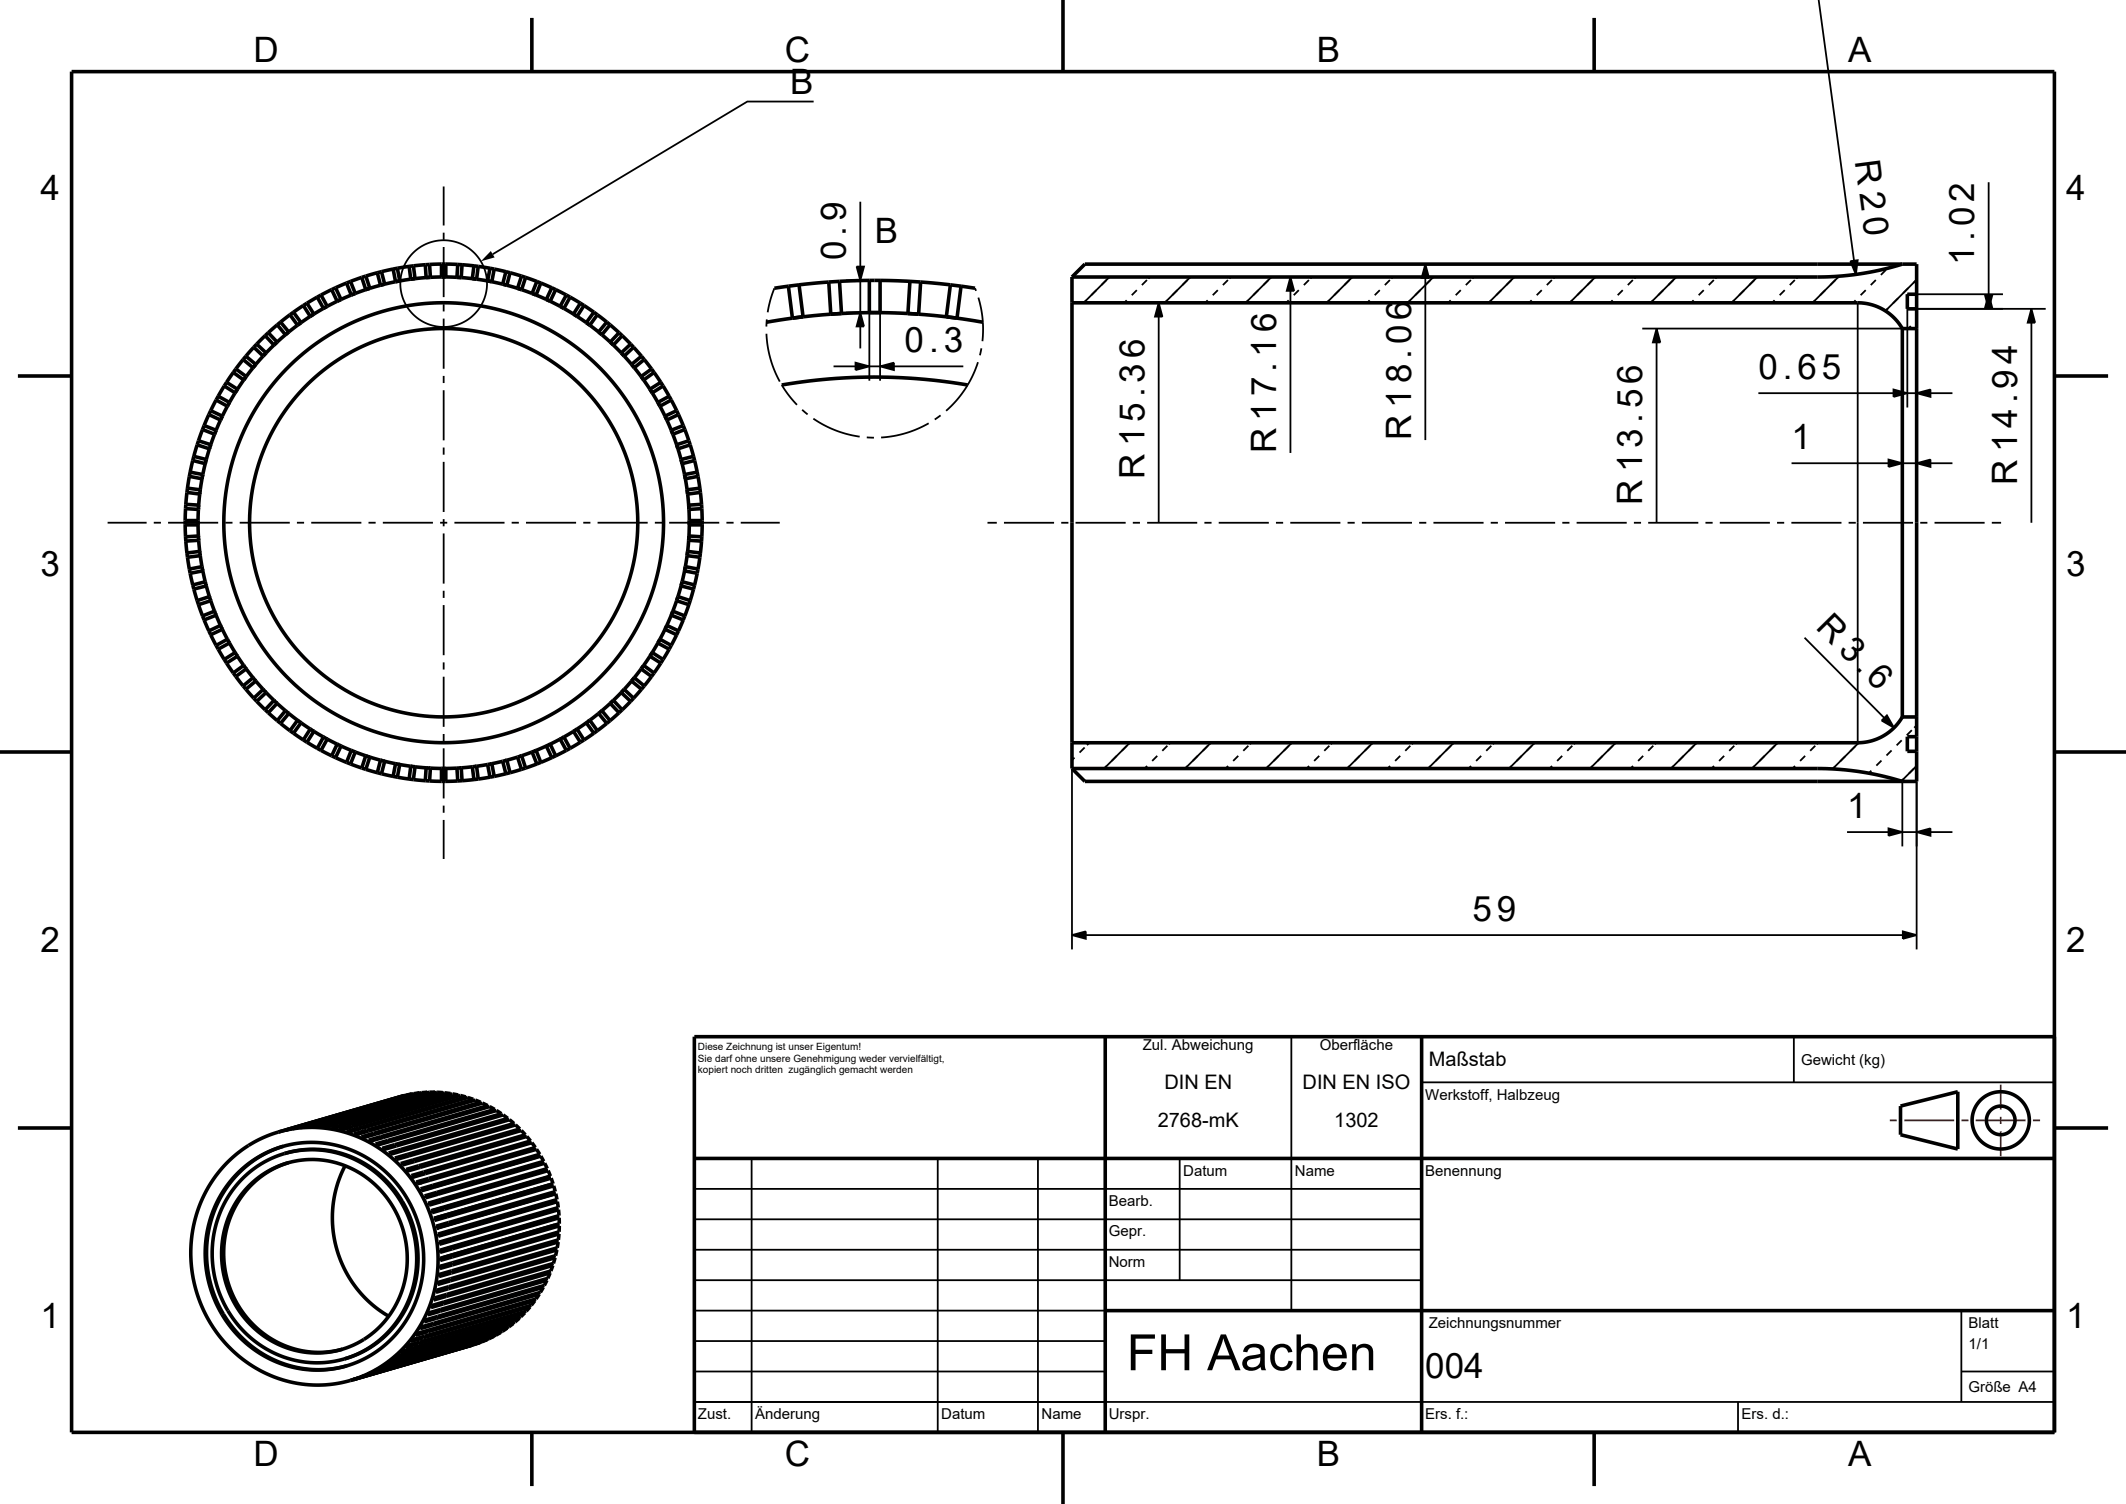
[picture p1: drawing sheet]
<svg xmlns="http://www.w3.org/2000/svg" width="297mm" height="210mm" viewBox="0 0 297 210" stroke-linecap="round" stroke-linejoin="round" font-family="sans-serif">
<g fill="none" stroke="#000" stroke-width=".25">
<path d="M254.1 0l4.9 36.4M113.7 14.2h-9.3l-35.6 21.3M62 26v5.5M62 32.5v1M62 34.5v7M118.2 39.2h3.2M119.7 37.2h1l-.5 2zM120.2 28.2v9M120.2 39.2v4.4M149.8 38.7h32.5M151.6 36.9h49.5M154.6 39.1l-.7 .7"/>
<path d="M154.8 38.9l.2-.2-3.6 3.6M160.2 39.1l-.7 .7M160.6 38.7l-.2 .2M165.9 39.1l-.7 .7M166.1 38.9l.2-.2-3.6 3.6M171.5 39.1l-.7 .7M172 38.7l-.3 .2M177.2 39.1l-.7 .7M177.4 38.9l.2-.2-3.6 3.6M180.3 38.7l.5 1.9h-1zM182.9 39.1l-.8 .7M183.3 38.7l-.2 .2"/>
<path d="M188.5 39.1l-.7 .7M188.7 38.9l.2-.2-3.6 3.6M194.2 39.1l-.7 .7M194.6 38.7l-.2 .2M199.1 36.9l.5 1.9h-1zM199.1 38.8v22.6M199.8 39.1l-.7 .7M200 38.9l.2-.2-3.6 3.6M205.5 39.1l-.7 .7M205.9 38.7l-.2 .2M211.1 39.1l-.7 .7M211.3 38.9l.3-.2-3.6 3.6"/>
<path d="M216.8 39.1l-.7 .7M217.2 38.7l-.2 .2M222.5 39.1l-.8 .7M222.7 38.9l.2-.2-3.6 3.6M228.1 39.1l-.7 .7M228.5 38.7l-.2 .2M233.8 39.1l-.7 .7M234 38.9l.2-.2-3.6 3.6M239.4 39.1l-.7 .7M239.8 38.7l-.2 .2M245.1 39.1l-.7 .7M245.3 38.9l.2-.2-3.6 3.6"/>
<path d="M250.7 39.1l-.7 .7M251.2 38.7l-.3 .2M256.4 39.1l-.7 .7M256.9 38.6l-3.7 3.7M258.5 36.5l1-.2-.2 2zM262.1 39.1l-.8 .7M263.5 37.7l-.7 .7M263.7 37.5l-.1 .1M267.3 39.5l.5-.4-4.4 4.3 .3-.3M277.8 25.4v15.7M62 42.5v1M62 44.5v7"/>
<path d="M62 52.5v1M62 54.5v7M107.1 46.6a15.2 15.2 0 0 0 1.8 6.7M107.1 44.6v1M108.2 40.2l-.6 1.7-.4 1.7M109.2 53.7v.1M109.2 53.8l1 1.4 1.1 1.3M112.1 57.2l.7 .7M113.6 58.5a15.1 15.1 0 0 0 6.5 2.5M116.4 51.2h3.1M118.2 43.6h3.2v9.6M119.5 50.6l1.9 .6-1.9 .5z"/>
<path d="M120.2 43.6l.5 2h-1zM120.2 45.6v3.1M121.4 51.2h1.5M122.9 51.2l2-.6v1.1zM122.9 43.6v9.6M124.9 51.2h9.7M129.7 59.1a15.2 15.2 0 0 1-6.6 2M131.4 58l-.8 .6M136.2 40.2l.2 .4M136.6 50.6a15.1 15.1 0 0 1-4.4 6.8M136.7 41.6a15.2 15.2 0 0 1 .5 6M137.1 48.6l-.2 1"/>
<path d="M153.2 40.5l-.8 .7M157.4 41.9l-.4 .4M158.8 40.5l-.7 .7M161.9 42.3l.5 1.9h-1.1zM161.9 44.2v28.8M164.5 40.5l-.7 .7M168.7 41.9l-.3 .4M170.1 40.5l-.7 .7M175.8 40.5l-.7 .7M180 41.9l-.3 .4M180.3 40.6v22.6M181.4 40.5l-.7 .7"/>
<path d="M187.1 40.5l-.7 .7M191.3 41.9l-.3 .4M192.8 40.5l-.8 .7M198.4 40.5l-.7 .7M202.7 41.9l-.4 .4M204.1 40.5l-.7 .7M209.7 40.5l-.7 .7M214 41.9l-.4 .4M215.4 40.5l-.7 .7M225.3 41.9l-.4 .4M226.7 40.5l-.7 .7M229.4 45.9h36.4v20.8"/>
<path d="M231.4 45.9l.5 1.9h-1zM231.4 47.8v25.2M236.6 41.9l-.4 .4M238 40.5l-.7 .7M245.6 54.9h18.9M247.9 41.9l-.3 .4M249.3 40.5l-.7 .7M259.2 41.9l-.3 .4M259.5 42.3v61.4M260.6 40.5l-.7 .7M264.5 54.4l2 .5-2 .5zM266.5 43.1h19.3"/>
<path d="M266.5 54.9h1.3M266.6 40.2l-.7 .7M266.9 45.5l-.3 .4M267.8 54.9l1.9-.5v1zM267.8 44.7l-.2 .1M267.8 41.1v25.6M269.7 54.9h3.1M277.3 41.2h1l-.5 1.9zM277.8 41.1l.5 1.9h-1zM279.8 41.1h-13.3v15.8M283.8 43.1l.5 2h-1zM283.8 45.1v27.9"/>
<path d="M15 73h5.5M21.5 73h1M23.5 73h7M31.5 73h1M33.5 73h7M41.5 73h1M43.5 73h7M51.5 73h1M53.5 73h7M61.5 73h1M62 62.5v1M62 64.5v7"/>
<path d="M62 72.5v1M62 74.5v7M63.5 73h7M71.5 73h1M73.5 73h7M81.5 73h1M83.5 73h7M91.5 73h1M93.5 73h7M101.5 73h1M103.5 73h5.4M121.1 61.1h1"/>
<path d="M138 73h1.3M140.3 73h7M148.3 73h1M150.3 73h7M158.3 73h1M160.3 73h7M168.3 73h1M170.3 73h7M178.3 73h1M180.3 73h7M188.3 73h1M190.3 73h7"/>
<path d="M198.3 73h1M200.3 73h7M208.3 73h1M210.3 73h7M218.3 73h1M220.3 73h7M228.3 73h1M230.3 73h7M238.3 73h1M240.3 73h7M248.3 73h1M250.3 73h7"/>
<path d="M250.3 64.7h13.5M258.3 73h1M260.3 73h7M263.8 64.2l2 .5-2 .5zM265.8 64.7h2M267.8 64.7l1.9-.5v1zM268.3 73h1M269.7 64.7h3.1M270.3 73h7M278.3 73h1.3M62 82.5v1M62 84.5v7"/>
<path d="M62 92.5v1M62 94.5v7M252.1 89l11.1 11.2M62 102.5v1M62 104.5v7M62 112.5v1M62 114.5v5.4M149.8 107.3v25.3M150.1 105.8l-.3 .3M151.5 104.4l-.7 .7M152.2 103.7l-.3 .3M156 105.5l-.7 .7"/>
<path d="M157.4 104.1l-.7 .7M157.6 103.9l.2-.2-3.6 3.6M160.3 107l-.4 .3M161.7 105.5l-.7 .7M163.1 104.1l-.7 .7M163.5 103.7l-.2 .2M167.3 105.5l-.7 .7M168.7 104.1l-.7 .7M168.9 103.9l.3-.2-3.6 3.6M171.6 107l-.4 .3M173 105.5l-.7 .7M174.4 104.1l-.7 .7"/>
<path d="M174.8 103.7l-.2 .2M178.6 105.5l-.7 .7M180.1 104.1l-.8 .7M180.3 103.9l.2-.2-3.6 3.6M182.9 107l-.4 .3M184.3 105.5l-.7 .7M185.7 104.1l-.7 .7M186.1 103.7l-.2 .2M189.9 105.5l-.7 .7M191.4 104.1l-.7 .7M191.6 103.9l.2-.2-3.6 3.6M194.2 107l-.4 .3"/>
<path d="M195.6 105.5l-.7 .7M197 104.1l-.7 .7M197.4 103.7l-.2 .2M201.3 105.5l-.7 .7M202.7 104.1l-.7 .7M203.1 103.7l-3.6 3.6 .4-.3M205.5 107l-.3 .3M206.9 105.5l-.7 .7M208.3 104.1l-.7 .7M208.8 103.7l-.3 .2M212.6 105.5l-.7 .7M214 104.1l-.7 .7"/>
<path d="M214.4 103.7l-3.6 3.6 .4-.3M216.8 107l-.3 .3M218.2 105.5l-.7 .7M219.7 104.1l-.8 .7M220.1 103.7l-.2 .2M223.9 105.5l-.7 .7M225.3 104.1l-.7 .7M225.7 103.7l-3.6 3.6 .4-.3M228.1 107l-.3 .3M229.5 105.5l-.7 .7M231 104.1l-.7 .7M231.4 103.7l-.2 .2"/>
<path d="M236.6 104.1l-.7 .7M236.8 103.9l.2-.2-3.6 3.6 .4-.3M239.4 107l-.3 .3M240.9 105.5l-.7 .7M242.3 104.1l-.7 .7M242.7 103.7l-.2 .2M247.9 104.1l-.7 .7M248.4 103.7l-3.6 3.6 .3-.3M250.8 107l-.4 .3M252.2 105.5l-.7 .7M253.6 104.1l-.7 .7M254 103.7l-.2 .2"/>
<path d="M257.8 105.6l-.7 .7M258 116.2h5.8M259.7 103.7l-3.7 3.7M261.4 107.6l-.3 .4M262.8 106.2l-.7 .7M262.9 100.6l.7-.7 1 1.7zM263.8 115.7l2 .5-2 .5zM264.3 104.8l-.8 .7M265.7 103.4l-.7 .7M265.8 109.1v9.1M265.8 116.2h2M267.1 102l-.7 .7"/>
<path d="M267.6 107.1l.2-.2-2.2 2.2M267.8 116.2l1.9-.5v1zM267.8 101.3l-.4 .3M267.8 109.1v23.5M269.7 116.2h3.1M149.8 130.6l1.9-.6v1.1zM151.7 130.6h114.1M265.8 130l2 .6-2 .5zM180.4 144.8v38.2M198.6 151.1h88.4M250.6 144.8v6.3M59.8 166h.1"/>
<path d="M60.3 166.9v.1M60.8 167.9v.1M61.2 168.9l.1 .2M61.5 169.9l.1 .2M61.8 170.9l.1 .3M62.1 172.1v.2M62.2 173.2l.1 .1M62.3 174.3v.1M62.4 175.4v.1M97 178.8h101.6M97 174.5h101.6M97 170.3h101.6"/>
<path d="M97 166h101.6M105 161.8v38.2M131 161.8v38.2M145 161.8v38.2M164.8 161.8v17M97 195.8h190M97 191.5h57.4M97 187.3h57.4M97 183h57.4M242.8 195.8v4.2M274 191.5h13M274 183v12.8"/>
<circle cx="62" cy="39.6" r="6.1"/>
</g>
<g fill="none" stroke="#000" stroke-width=".5">
<path d="M10 10h277v190h-277zM74.3 2.5v7.5M148.5 0v10M222.7 2.5v7.5M48.4 39.5l-1.5 .7M48.4 39.5l.7 1.7 .5-.2M49 39.3l.6 1.7M49 39.3l-.6 .2M50.5 38.7l-1.5 .6M50.5 38.7l.6 1.7M51.1 38.5l.6 1.8M51.1 38.5l-.6 .2"/>
<path d="M52.7 38.1l-1.6 .4M52.7 38.1l.5 1.7M53.2 39.8l-1.5 .5M53.3 37.9l.4 1.8M53.3 37.9l-.6 .2M53.7 39.7l-.5 .1M54.9 37.6l-1.6 .3M54.9 37.6l.4 1.7M55.3 39.3l-1.6 .4M55.5 37.5l.3 1.7M55.5 37.5l-.6 .1M55.8 39.2l-.5 .1"/>
<path d="M57.2 37.2l-1.7 .3M57.2 37.2l.2 1.8M57.4 39l-1.6 .2M57.8 37.1l.2 1.8M57.8 37.1l-.6 .1M58 38.9l-.6 .1M59.4 37l-1.6 .1M59.4 37l.1 1.8M59.5 38.8l-1.5 .1M60 36.9l.1 1.8M60 36.9l-.6 .1M60.1 38.7l-.6 .1"/>
<path d="M61.7 38.7h-1.6M61.7 36.9h-1.7M61.7 38.7h.6M61.7 36.9v1.8M61.7 36.9h.6M62.3 38.7h1.5M62.3 36.9h1.6M62.3 36.9v1.8M63.8 38.7l.6 .1M63.9 36.9l-.1 1.8M63.9 36.9l.6 .1M64.4 38.8l1.6 .1"/>
<path d="M64.5 37l1.7 .1M64.5 37l-.1 1.8M66 38.9l.6 .1M66.2 37.1l-.2 1.8M66.2 37.1l.6 .1M66.6 39l1.5 .2M66.8 37.2l1.7 .3M66.8 37.2l-.2 1.8M68.1 39.2l.6 .1M68.5 37.5l-.4 1.7M68.5 37.5l.5 .1M68.7 39.3l1.5 .4"/>
<path d="M69 37.6l1.7 .3M69 37.6l-.3 1.7M70.2 39.7l.6 .1M70.7 37.9l-.5 1.8M70.7 37.9l.6 .2M70.8 39.8l1.5 .5M71.3 38.1l1.6 .4M71.3 38.1l-.5 1.7M72.9 38.5l-.6 1.8M72.9 38.5l.5 .2M73.4 38.7l1.6 .6M73.4 38.7l-.5 1.7"/>
<path d="M75 39.3l-.7 1.7M75 39.3l.6 .2M75.6 39.5l1.5 .7M75.6 39.5l-.7 1.7-.6-.2M110.1 40l-1.9 .2M110.1 40l.6 4.4M111.6 39.8l-1.5 .2M111.6 39.8l.6 4.4-1.5 .2M115.8 39.4l-4.2 .4M115.8 39.4l.3 4.5M117.3 39.3l.3 4.5M117.3 39.3l-1.5 .1"/>
<path d="M121.4 39.2l-4.1 .1M121.4 39.2v4.4M121.4 39.2h1.5M122.9 39.2l4.2 .1M122.9 39.2v4.4M127.1 39.3l1.5 .1M127.1 39.3l-.3 4.5M128.6 39.4l4.2 .4M128.6 39.4l-.3 4.5M132.8 39.8l1.5 .2M132.8 39.8l-.6 4.4 1.5 .2M134.3 40l1.9 .2"/>
<path d="M134.3 40l-.6 4.4M149.8 38.7l1.8-1.8h116.2v72.2h-116.2l-1.8-1.8M149.8 38.7v68.6M265.8 36.9l-2.5 .7-3 .6-2.9 .3-2.5 .2h-105.1M2.5 52.5h7.5M28.3 60l-.6 1.5M28.3 60l1.7 .6M28.5 59.4l1.7 .7M28.5 59.4l-.2 .6M29.2 57.9l-.7 1.5M29.2 57.9l1.6 .7M29.4 57.3l1.7 .8"/>
<path d="M29.4 57.3l-.2 .6M30.2 55.9l-.8 1.4M30.2 55.9l1.6 .8M30.5 55.3l1.6 .9M30.5 55.3l-.3 .6M30.8 58.6l-.6 1.5M30.9 58.4l-.1 .2M31.1 58.1l-.1 .2M31.1 58.1l-.3 .5M31.3 53.9l-.8 1.4M31.3 53.9l1.5 1M31.7 53.4l1.5 .9"/>
<path d="M31.7 53.4l-.4 .5M31.8 56.7l-.7 1.4M31.9 56.5l-.1 .2M32.1 56.2l-.2 .2M32.1 56.2l-.3 .5M32.6 52l-.9 1.4M32.6 52l1.4 1.1M32.8 54.9l-.7 1.3M32.9 51.5l1.5 1.1M32.9 51.5l-.3 .5M33 54.6l-.2 .3M33.2 54.3l-.4 .6"/>
<path d="M33.2 54.3l-.2 .3M34 50.2l-1.1 1.3M34 50.2l1.3 1.1M34 53.1l-.8 1.2M34.3 49.7l1.4 1.2M34.3 49.7l-.3 .5M34.4 52.6l-.4 .5M35.4 51.3l-1 1.3M35.5 48.5l-1.2 1.2M35.5 48.5l1.3 1.2 .4-.4M35.7 50.9l-.3 .4M35.7 50.9l-.4 .4"/>
<path d="M35.9 48l1.3 1.3M35.9 48l-.4 .5M37 46.9l-1.1 1.1M37 46.9l1.3 1.3M37.2 49.3l-1.5 1.6M37.5 46.5l1.2 1.3M37.5 46.5l-.5 .4M38.3 48.2l-1.1 1.1M38.7 47.8l-.4 .4M38.7 45.4l-1.2 1.1M38.7 45.4l1.2 1.3M39.2 45l1.1 1.4"/>
<path d="M39.2 45l-.5 .4M39.9 46.7l-1.2 1.1M40.3 46.4l-.4 .3M40.5 43.9l-1.3 1.1M40.5 43.9l1.1 1.5M41 43.6l1.1 1.4M41 43.6l-.5 .3M41.6 45.4l-1.3 1M42.1 45l-.5 .4M42.4 42.7l-1.4 .9M42.4 42.7l.9 1.5M42.9 42.3l.9 1.6"/>
<path d="M42.9 42.3l-.5 .4M43.3 44.2l-1.2 .8M43.8 43.9l-.5 .3M44.3 41.5l-1.4 .8M44.3 41.5l.9 1.6M44.8 41.2l.9 1.6M44.8 41.2l-.5 .3M45.2 43.1l-1.4 .8M45.7 42.8l-.5 .3M46.3 40.4l-1.5 .8M46.3 40.4l.8 1.7M46.9 40.2l.7 1.6"/>
<path d="M46.9 40.2l-.6 .2M47.1 42.1l-1.4 .7M47.6 41.8l-.5 .3M49.6 41l-2 .8M51.1 40.4l-1.5 .6M51.7 40.3l-.6 .1M72.3 40.3l.6 .1M72.9 40.4l1.4 .6M74.3 41l2 .8M76.3 41.8l.6 .3M76.9 42.1l1.3 .7M77.1 40.2l-.8 1.6"/>
<path d="M77.1 40.2l.5 .2M77.6 40.4l1.5 .8M77.6 40.4l-.7 1.7M78.2 42.8l.6 .3M78.8 43.1l1.3 .8M79.1 41.2l-.9 1.6M79.1 41.2l.5 .3M79.6 41.5l1.5 .8M79.6 41.5l-.8 1.6M80.1 43.9l.5 .3M80.6 44.2l1.3 .8M81.1 42.3l-1 1.6"/>
<path d="M81.1 42.3l.5 .4M81.6 42.7l1.4 .9M81.6 42.7l-1 1.5M81.9 45l.5 .4M82.4 45.4l1.2 1M83 43.6l-1.1 1.4M83 43.6l.4 .3M83.4 43.9l1.4 1.1M83.4 43.9l-1 1.5M83.6 46.4l.5 .3M84.1 46.7l1.2 1.1M84.8 45l-1.2 1.4"/>
<path d="M84.8 45l.4 .4M85.2 45.4l1.3 1.1M85.2 45.4l-1.1 1.3M85.3 47.8l.4 .4M85.7 48.2l1.1 1.1M86.5 46.5l-1.2 1.3M86.5 46.5l.4 .4M86.8 49.3l1.4 1.6M86.9 46.9l1.2 1.1M86.9 46.9l-1.2 1.3M88.1 48l-1.3 1.3M88.1 48l.4 .5"/>
<path d="M88.2 50.9l.4 .4M88.5 48.5l1.1 1.2M88.5 48.5l-1.3 1.2-.4-.4M88.6 51.3l1.3 1.8M89.6 49.7l-1.4 1.2M89.6 49.7l.4 .5M89.9 53.1l.9 1.2M90 50.2l1 1.3M90 50.2l-1.4 1.1M90.8 54.3l.3 .6M91 51.5l-1.4 1.1 .3 .5M91 51.5l.4 .5"/>
<path d="M91.1 54.9l.8 1.3M91.4 52l.9 1.4M91.4 52l-1.5 1.1M91.9 56.2l.3 .5M92.2 56.7l.7 1.4M92.3 53.4l-1.5 .9M92.3 53.4l.3 .5M92.6 53.9l.9 1.4M92.6 53.9l-1.5 1M92.9 58.1l.3 .5M93.2 58.6l.6 1.5M93.5 55.3l-1.6 .9"/>
<path d="M93.5 55.3l.3 .6M93.8 55.9l.7 1.4M93.8 55.9l-1.6 .8M94.5 57.3l-1.6 .8M94.5 57.3l.3 .6M94.8 57.9l.6 1.5M94.8 57.9l-1.6 .7M95.4 59.4l-1.6 .7M95.4 59.4l.3 .6M95.7 60l.5 1.5M95.7 60l-1.7 .6M109.2 53.8l6.3-.9 6.5-.3 6 .3 4 .4 3.2 .5"/>
<path d="M110.7 44.4l-3.6 .6M116.1 43.9l-5.4 .5M117.6 43.8l-1.5 .1M121.4 43.7l-3.8 .1M121.4 43.6h1.5M122.9 43.7l3.9 .1M126.8 43.8l1.5 .1M128.3 43.9l5.4 .5M133.7 44.4l3.6 .6M149.8 42.3h109.7a7.2 7.2 0 0 1 6.3 3.6M265.8 45.9v54.2M265.8 45.9h2"/>
<path d="M267.8 41.1h-1.3v2h1.3M287 52.5h7.5M25.9 73.3v1.7M25.9 72.7h1.8M25.9 73.3h1.8M25.9 72.7v.6M25.9 71v1.7M25.9 71l1.8 .1M25.9 75l.1 .6M26 75.6l.1 1.6M26 70.4l1.8 .1M26 70.4l-.1 .6"/>
<path d="M26.1 68.8l-.1 1.6M26.1 68.8l1.8 .2M26.1 77.2l.1 .6M26.2 77.8l.3 1.7M26.2 68.2l1.8 .2M26.2 68.2l-.1 .6M26.5 66.5l-.3 1.7M26.5 66.5l1.7 .4M26.5 79.5l.1 .5M26.6 65.9l1.7 .4M26.6 65.9l-.1 .6M26.9 64.3l-.3 1.6"/>
<path d="M26.9 64.3l1.8 .4M27.1 63.7l1.7 .5M27.1 63.7l-.2 .6M27.5 62.1l-.4 1.6M27.5 62.1l1.8 .6M27.7 72.7v.1M27.7 73.1v.2M27.7 72.7v.6M27.7 73.3v1.5M27.7 74.8l-1.8 .2M27.7 74.8v.2M27.7 71.1v1.6"/>
<path d="M27.7 74.8l.1 .6M27.7 61.5l1.7 .6M27.7 61.5l-.2 .6M27.7 70.9v.2M27.7 75.2l.1 .2M27.8 70.5l-.1 .6M27.8 75.4l.1 1.6M27.8 75.4l-1.8 .2M27.8 70.5l-.1 .3M27.9 77l-1.8 .2M27.9 77v.1M27.9 69l-.1 1.5"/>
<path d="M27.9 77l.3 2.1M27.9 68.8v.2M27.9 77.4l.1 .2-1.8 .2M28 68.4l-.1 .6M28 68.4l-.1 .2M28.2 66.9l-.2 1.5M28.2 79.1l.1 .6M28.2 79.1l-1.7 .4M28.2 79.1v.2M28.3 66.6l-.1 .3M28.3 79.5v.2M28.3 66.3l-.1 .6"/>
<path d="M28.3 79.7l.4 1.5M28.3 79.7l-1.7 .3M28.3 66.3v.2M28.7 64.7l-.4 1.6M28.7 64.5v.2M28.8 64.2l-.1 .5M28.8 64.2v.2M29.3 62.7l-.5 1.5M29.3 62.4v.3M29.4 62.1l-.1 .6M29.4 62.1v.2M30 60.6l-.6 1.5"/>
<path d="M30.1 60.4l-.1 .2M30.2 60.1l-.2 .5M30.2 60.1l-.1 .2M93.8 60.1l.2 .5M94 60.6l.5 1.5M94.5 62.1l.2 .6M94.7 62.7l.4 1.5M95.1 64.2l.2 .5M95.3 64.7l.3 1.6M95.6 79.7l-.3 1.5M95.6 66.3l.1 .6M95.6 79.7l1.8 .3"/>
<path d="M95.7 79.1l-.1 .6M95.7 66.9l.3 1.5M95.7 79.1l1.8 .4M96 68.4l.1 .6M96.1 77l-.4 2.1M96.1 69l.1 1.5M96.1 77l-.1 .6 1.8 .2M96.1 77l1.7 .2M96.2 75.4l-.1 1.6M96.2 70.5v.6M96.2 75.4l1.8 .2M96.2 61.5l-1.7 .6"/>
<path d="M96.2 61.5l.2 .6M96.2 74.8v.6M96.2 71.1l.1 1.6M96.2 74.8l1.8 .2M96.3 73.3l-.1 1.5M96.3 72.7v.6M96.3 72.7h1.8M96.3 73.3h1.8M96.4 62.1l.5 1.6M96.4 62.1l-1.7 .6M96.9 63.7l-1.8 .5M96.9 63.7l.1 .6"/>
<path d="M97 64.3l.4 1.6M97 64.3l-1.7 .4M97.4 65.9l-1.8 .4M97.4 65.9l.1 .6M97.5 66.5l.3 1.7M97.5 66.5l-1.8 .4M97.5 79.5l-.1 .5M97.8 77.8l-.3 1.7M97.8 68.2l-1.8 .2M97.8 68.2v.6M97.8 68.8l.2 1.6M97.8 68.8l-1.7 .2"/>
<path d="M97.8 77.2v.6M98 75.6l-.2 1.6M98 70.4l-1.8 .1M98 70.4v.6M98 71l.1 1.7M98 71l-1.8 .1M98 75v.6M98.1 73.3l-.1 1.7M98.1 72.7v.6M26.6 80l.3 1.7M26.9 81.7l.2 .6M27.1 82.3l.4 1.6"/>
<path d="M27.5 83.9l.2 .5M27.7 84.4l.6 1.6M28.3 86l.2 .6M28.5 86.6l.7 1.5M28.7 81.2l.1 .6M28.7 81.2l-1.8 .5M28.7 81.2v.2M28.8 81.6v.2M28.8 81.8l.5 1.5M28.8 81.8l-1.7 .5M29.2 88.1l.2 .5M29.3 83.3l.1 .6"/>
<path d="M29.3 83.3l-1.8 .6M29.3 83.3v.1M29.4 83.7v.2M29.4 88.6l.8 1.5M29.4 83.9l.6 1.4M29.4 83.9l-1.7 .5M30 85.3l.2 .6M30 85.3l-1.7 .7M30 85.3v.2M30.1 85.7l.1 .2M30.2 85.9l.6 1.4M30.2 85.9l-1.7 .7"/>
<path d="M30.2 90.1l.3 .5M30.5 90.6l.8 1.5M30.8 87.3l.3 .6M30.8 87.3l-1.6 .8M30.8 87.3l.1 .2M31 87.7l.1 .2M31.1 87.9l-1.7 .7M31.1 87.9l.7 1.4M31.3 92.1l.4 .5M31.7 92.6l.9 1.4M31.8 89.3l.3 .5M31.8 89.3l-1.6 .8"/>
<path d="M31.8 89.3v.1M32 89.6l.1 .2M32.1 89.8l-1.6 .8M32.1 89.8l.7 1.3M32.6 94l.3 .5M32.8 91.1l.4 .5M32.8 91.1l-1.5 1M32.8 91.1l.1 .1M32.9 94.5l1.1 1.3M33.1 91.4l.1 .2M33.2 91.6l.8 1.3M33.2 91.6l-1.5 1"/>
<path d="M34 95.8l.3 .4M34 92.9l.4 .5M34 92.9l-1.4 1.1M34 92.9l.1 .1M34.3 93.2l.1 .2M34.3 96.2l1.2 1.3M34.4 93.4l1 1.2M34.4 93.4l-1.5 1.1M35.3 94.6l-1.3 1.2M35.3 94.6l.1 .1M35.4 94.6l.3 .5M35.5 97.5l.4 .4"/>
<path d="M35.6 94.9l.1 .2M35.7 95.1l1.1 1.2M35.7 95.1l-1.4 1.1M35.9 97.9l1.1 1.2M36.8 96.3l-1.3 1.2M36.8 96.3l.1 .1M36.8 96.3l.4 .4M37 96.5l.2 .2M37 99.1l.5 .4M37.2 96.7l1.1 1.1M37.2 96.7l-1.3 1.2M37.5 99.5l1.2 1.1"/>
<path d="M38.3 97.8l.4 .4M38.3 97.8l-1.3 1.3M38.3 97.8l.1 .1M38.6 98.1l.1 .1M38.7 98.2l1.2 1M38.7 98.2l-1.2 1.3M39.9 99.2l.4 .4M39.9 99.2l-1.2 1.4M39.9 99.2l.1 .1M40.2 99.5l.1 .1M40.3 99.6l1.3 1M40.3 99.6l-1.1 1.4"/>
<path d="M83.6 99.6l-1.2 1M83.6 99.6l1.2 1.4M83.7 99.5l-.1 .1M84.1 99.2l-.5 .4M84.1 99.2l1.1 1.4M84.1 99.2l-.2 .2M85.3 98.2l-1.2 1M85.3 98.2l1.2 1.3M85.7 97.8l-.4 .4M85.7 97.8l1.2 1.3M86.5 99.5l-1.3 1.1M86.8 96.7l-1.1 1.1"/>
<path d="M86.8 96.7l1.3 1.2M86.9 99.1l-.4 .4M87.2 96.3l-.4 .4M87.2 96.3l1.3 1.2M88.1 97.9l-1.2 1.2M88.2 95.1l-1 1.2M88.2 95.1l1.4 1.1M88.5 97.5l-.4 .4M88.6 94.6l-.4 .5M88.6 94.6l1.4 1.2M89.6 96.2l-1.1 1.3M89.9 92.9l-1.3 1.7"/>
<path d="M89.9 92.9l-.3 .5 1.4 1.1M89.9 92.9l1.5 1.1M90 95.8l-.4 .4M90.8 91.6l-.9 1.3M90.8 91.6l1.5 1M91 94.5l-1 1.3M91.1 91.1l-.3 .5M91.1 91.1l1.5 1M91.4 94l-.4 .5M91.9 89.8l-.8 1.3M91.9 89.8l1.6 .8M92.2 89.3l-.3 .5"/>
<path d="M92.2 89.3l1.6 .8M92.3 92.6l-.9 1.4M92.6 92.1l-.3 .5M92.9 87.9l-.7 1.4M92.9 87.9l1.6 .7M93.2 87.3l-.3 .6M93.2 87.3l1.6 .8M93.5 90.6l-.9 1.5M93.8 90.1l-.3 .5M93.8 85.9l-.6 1.4M93.8 85.9l1.6 .7M94 85.3l-.2 .6"/>
<path d="M94 85.3l1.7 .7M94.5 83.9l-.5 1.4M94.5 83.9l1.7 .5M94.5 88.6l-.7 1.5M94.7 83.3l-.2 .6M94.7 83.3l1.7 .6M94.8 88.1l-.3 .5M95.1 81.8l-.4 1.5M95.1 81.8l1.8 .5M95.3 81.2l-.2 .6M95.3 81.2l1.7 .5M95.4 86.6l-.6 1.5"/>
<path d="M95.7 86l-.3 .6M96.2 84.4l-.5 1.6M96.4 83.9l-.2 .5M96.9 82.3l-.5 1.6M97 81.7l-.1 .6M97.4 80l-.4 1.7M0 105h10M38.7 100.6l.5 .4M39.2 101l1.3 1M40.5 102l.5 .4M41 102.4l1.4 .9M41.6 100.6l.5 .3"/>
<path d="M41.6 100.6l-1.1 1.4M41.6 100.6l.1 .1M41.9 100.8l.2 .1M42.1 100.9l1.2 .9M42.1 100.9l-1.1 1.5M42.4 103.3l.5 .3M42.9 103.6l1.4 .9M43.3 101.8l.5 .3M43.3 101.8l-.9 1.5M43.3 101.8l.2 .1M43.7 102l.1 .1M43.8 102.1l1.4 .8"/>
<path d="M43.8 102.1l-.9 1.5M44.3 104.5l.5 .3M44.8 104.8l1.5 .7M45.2 102.9l.5 .3M45.2 102.9l-.9 1.6M45.2 102.9l.2 .1M45.5 103.1l.2 .1M45.7 103.2l1.4 .7M45.7 103.2l-.9 1.6M46.3 105.5l.6 .3M46.9 105.8l1.5 .7M47.1 103.9l2 .9"/>
<path d="M47.1 103.9l-.8 1.6M47.1 103.9l.2 .1M47.4 104.1l.2 .1-.7 1.6M48.4 106.5l.6 .2M49 106.7l1.5 .5M49.1 104.8l.5 .2M49.1 104.8l-.7 1.7M49.1 104.8l.2 .1M49.4 104.9l.2 .1M49.6 105l1.5 .5M49.6 105l-.6 1.7M50.5 107.2l.6 .2"/>
<path d="M51.1 105.5l.6 .2M51.1 105.5l-.6 1.7M51.1 105.5l.2 .1M51.1 107.4l1.6 .5M51.5 105.6l.2 .1M51.7 105.7l-.6 1.7M51.7 105.7l1.5 .4M52.7 107.9l.6 .1M53.2 106.1l.5 .2M53.2 106.1l-.5 1.8M53.2 106.1l.2 .1M53.3 108l1.6 .4"/>
<path d="M53.5 106.2l.2 .1M53.7 106.3l1.6 .3M53.7 106.3l-.4 1.7M54.9 108.4l.6 .1M55.3 106.6l2.7 .5M55.3 106.6l-.4 1.8M55.3 106.6l.2 .1M55.5 108.5l1.7 .3M55.6 106.7l.2 .1-.3 1.7M57.2 108.8l.6 .1M57.6 107h-.2l-.2 1.8M57.8 108.9l1.6 .1"/>
<path d="M57.8 107l.2 .1M58 107.1l1.5 .1M58 107.1l-.2 1.8M59.4 109h.6M59.5 107.2l.6 .1M59.5 107.2l-.1 1.8M59.5 107.2h.2M59.9 107.2l.2 .1M60 109l1.7 .1M60.1 107.3h1.6M60.1 107.3l-.1 1.7M61.7 107.3h.6"/>
<path d="M61.7 107.3v1.8M61.7 109.1h.6M61.7 107.3h.1M62.1 107.3h.2M62.3 107.3v1.8M63.8 107.3h-1.5M63.8 107.3l.1 1.7M63.9 109l-1.6 .1M64.4 107.2l-.6 .1M64.4 107.2l.1 1.8M64.4 107.2h-.2M64.5 109h-.6"/>
<path d="M66 107.1l-1.6 .1M66 107.1l.2 1.8M66.2 108.9l-1.7 .1M66.4 107h.2l.2 1.8M66.8 108.8l-.6 .1M68.1 106.8l.4 1.7M68.5 108.5l-1.7 .3M68.7 106.6l-2.7 .5M68.7 106.6l.3 1.8M68.7 106.6l-.2 .1M69 108.4l-.5 .1M70.2 106.3l-1.5 .3"/>
<path d="M70.2 106.3l.5 1.7M70.7 108l-1.7 .4M70.8 106.1l-.6 .2M70.8 106.1l.5 1.8M70.8 106.1l-.2 .1M71.3 107.9l-.6 .1M72.3 105.7l-1.5 .4M72.3 105.7l.6 1.7M72.9 107.4l-1.6 .5M72.9 105.5l-.6 .2M72.9 105.5l.5 1.7M72.9 105.5l-.3 .1"/>
<path d="M73.4 107.2l-.5 .2M74.3 105l-1.4 .5M74.3 105l.7 1.7M74.5 104.9l-.2 .1M74.9 104.8l-.6 .2M74.9 104.8l.7 1.7M74.9 104.8l-.2 .1M75 106.7l-1.6 .5M75.6 106.5l-.6 .2M76.5 104.1l-.2 .1 .8 1.6M76.9 103.9l-2 .9M76.9 103.9l.7 1.6"/>
<path d="M76.9 103.9l-.3 .1M77.1 105.8l-1.5 .7M77.6 105.5l-.5 .3M78.2 103.2l-1.3 .7M78.2 103.2l.9 1.6M78.4 103.1l-.2 .1M78.8 102.9l-.6 .3M78.8 102.9l.8 1.6M78.8 102.9l-.2 .1M79.1 104.8l-1.5 .7M79.6 104.5l-.5 .3M80.1 102.1l-1.3 .8"/>
<path d="M80.1 102.1l1 1.5M80.2 102l-.1 .1M80.6 101.8l-.5 .3M80.6 101.8l1 1.5M80.6 101.8l-.2 .1M81.1 103.6l-1.5 .9M81.6 103.3l-.5 .3M81.9 100.9l-1.3 .9M81.9 100.9l1.1 1.5M82 100.8l-.1 .1M82.4 100.6l-.5 .3M82.4 100.6l1 1.4"/>
<path d="M82.4 100.6l-.2 .1M83 102.4l-1.4 .9M83.4 102l-.4 .4M84.8 101l-1.4 1M85.2 100.6l-.4 .4M149.8 107.3h104.6l3.3 .2 2.7 .3 2.7 .6 2.7 .7M265.8 100.1a7.2 7.2 0 0 1-6.3 3.6h-109.7M265.8 100.1h2M267.8 102.9h-1.3v2h1.3M287 105h10M2.5 157.5h7.5M38.9 158.1a17.6 17.6 0 0 1 21.4 11.9 17.8 17.8 0 0 1-10 22.3l-1.3 .5"/>
<path d="M38.9 158.1a17.6 17.6 0 0 0-11.7 21.3 17.8 17.8 0 0 0 20.4 13.7l1.4-.3M56.5 153l-.7 .2M56.5 153h.1M56.5 153l-17.6 5.1M57.5 152.8l-17.7 5M57.5 152.8h.1M58.6 152.6l-.8 .1-16.9 4.9 16.6-4.8M58.6 152.6h.1M59.7 152.5l-.8 .1-16.9 4.8 16.6-4.8M59.7 152.5v.1M60.8 152.5h-.8l-17 4.8 16.7-4.8M60.8 152.5l-16.7 4.8h.3l16.7-4.8 .8 .1"/>
<path d="M60.8 152.5v.1M61.9 152.6l-16.7 4.8h.3l16.6-4.8 .8 .1M61.9 152.6v.1M62.9 152.7l-16.6 4.8 .3 .1 16.6-4.9 .8 .2M62.9 152.7l.1 .1M64 152.9l-16.6 4.8 .2 .1 16.7-4.8 .8 .2M64 152.9v.1M65.1 153.2l-16.7 4.8 .3 .1 16.6-4.9 .8 .3M65.1 153.2v.1M66.1 153.5l-16.6 4.8 .2 .1 16.7-4.8 .7 .3M66.1 153.5v.2M67.1 153.9l-16.6 4.8 .3 .2 16.6-4.9 .7 .4"/>
<path d="M67.1 153.9v.2M68.1 154.4l-16.6 4.8 .3 .1 16.6-4.8 .7 .4M68.1 154.4v.2M69.1 154.9l-16.6 4.8 .2 .2 16.7-4.8 .6 .4M69.1 154.9v.3M70 155.5l-16.6 4.8 .2 .2 16.7-4.8 .6 .5M70 155.5v.3M70.9 156.2l-16.6 4.8 .2 .2 16.7-4.9 .6 .6M70.9 156.2l-.1 .2M71.8 156.9l-.1 .3M71.8 156.9l-16.6 4.8 .2 .2M72.6 157.6l-.6-.5-16.6 4.8"/>
<path d="M72.6 157.6l-16.6 4.9 .2 .2 16.6-4.8 .6 .6M72.6 157.6l-.2 .4M73.4 158.5l-16.6 4.8 .1 .2 16.7-4.8 .5 .6M73.4 158.5l-.3 .3M74.1 159.3l-16.6 4.8 .2 .3 16.6-4.8 .5 .6M74.1 159.3l-.3 .4M154.4 144.8v55.2M198.6 144.8v55.2M265.5 154.4l8-2v8l-8-2zM287 157.5h7.5M287 144.8h-190v55.2M33.3 163.7a15 15 0 0 1 22.8 2.4 16.1 16.1 0 0 1-3.8 22.8 15.1 15.1 0 0 1-21.4-5.6 16.2 16.2 0 0 1 2.4-19.6z"/>
<path d="M34.9 165.5a12.7 12.7 0 0 1 19.8 2.6 13.6 13.6 0 0 1-5.2 19.7 13.1 13.1 0 0 1-17.8-8.4 13.7 13.7 0 0 1 3.2-13.9zM39.6 160.1a15.6 15.6 0 0 0-9.8 20.2 15.6 15.6 0 0 0 18.7 10.4M39.8 161.1a14.7 14.7 0 0 1 18.1 11.5 14.5 14.5 0 0 1-9.8 17.2M39.8 161.1a14.7 14.7 0 0 0-9.2 19.3 14.5 14.5 0 0 0 17.5 9.4M39.8 161.1a14.6 14.6 0 0 1 18.2 11 14.6 14.6 0 0 1-9.9 17.7M40.3 162.3a13.4 13.4 0 0 0-7.8 18.6 13.1 13.1 0 0 0 15.3 7.5M48.2 162.8a15.9 15.9 0 0 0 6.1 21M55.4 161.9h.1M56.1 162.6l.1 .1M56.8 163.4l.3 .1M57.5 164.2l.4 .1M58.2 165.1l.2 .1 .5-.1"/>
<path d="M60.6 170.1l.1 .3 16.7-4.8v.3l.2 .5-16.7 4.8 .1 .3M61.3 179l-.1 .2M61.5 169.9l-.9 .2M61.5 177.9l-.2 .2M61.8 176.7l-.4 .4M62.4 175.5l-.7 .2-.2 .3M74.8 160.2l-.4 .4M74.8 160.2l-16.7 4.9M74.9 161.6l-15.2 4.4-.6 .1-.3-.1M75.4 161.2l-.4-.7-16.7 4.8-.2-.2M75.4 161.2l-.4 .4M75.4 161.2l-16.6 4.8"/>
<path d="M75.5 162.5l-15.4 4.4-.5 .1h-.3M75.5 162.5v.1M75.7 179.6l.2 .1M75.9 179.7l-.4 .7-16.7 4.9-.1 .2 16.6-4.8M75.9 163.5l-15.3 4.4-.8 .1M75.9 163.5l.1 .1M76 162.2l-.4-.8-16.7 4.9-.1-.3M76 162.2l-.5 .3M76 162.2l-16.7 4.8M76.2 178.6l.2 .2M76.3 164.5l-16.1 4.5M76.3 164.5l.1 .2"/>
<path d="M76.4 178.8l-.4 .7-16.6 4.8-.1 .3 16.6-4.9M76.5 163.2l-.4-.8-16.6 4.9-.2-.3M76.5 163.2l-.6 .3M76.5 163.2l-16.7 4.8M76.6 177.6l.2 .1M76.7 165.5l.1 .2M76.7 165.5l-16.1 4.6M76.8 177.7l-.3 .8-16.6 4.8-.1 .3 16.6-4.8M76.9 164.2l-.3-.8-16.7 4.9-.1-.3M76.9 164.2l-.6 .3M76.9 164.2l-16.7 4.8M77 176.5l.2 .2"/>
<path d="M77 166.5l.1 .3M77.1 166.8l-16.1 4.7M77.2 176.7l-.2 .8-16.7 4.8-.1 .3 16.6-4.9M77.2 175.4l.3 .2M77.2 167.7l.1 .2M77.3 165.3l-.3-.8-16.7 4.8-.1-.3M77.3 165.3l-.6 .2M77.3 165.3l-15 4.3M77.3 167.9l-15.2 4.4-.9 .3M77.4 168.8v.1M77.4 174.4l.4 .1M77.4 168.9l-15.2 4.4-.8 .4"/>
<path d="M77.5 169.9v.1M77.5 170l-15.2 4.4-.7 .3-.1 .2M77.5 170h.6M77.5 171v.1M77.5 171.1l.6 .1M77.5 173.3l.5 .1M77.5 175.6l-.2 .8-16.6 4.8-.1 .3 16.6-4.8M77.6 172.2l.5 .1M77.6 166.7l.2 .8-16.6 4.8v.3M77.6 166.7l-.5 .1M77.6 166.7l-16.6 4.8M77.8 174.5l-.2 .8-16.6 4.9-.1 .2 16.6-4.8"/>
<path d="M77.9 167.8l.1 .8-16.7 4.8 .1 .3M77.9 167.8l-.6 .1M77.9 167.8l-16.7 4.8M78 173.4l-.2 .8-16.6 4.9-.1 .3 16.7-4.9M78 168.9l.1 .8-16.6 4.9v.3M78 168.9h-.6M78 168.9l-16.6 4.8M78.1 172.3l-.1 .8-16.6 4.8-.1 .3 16.7-4.8M78.1 170v.9l-16.6 4.8v.3M78.1 170l-16.6 4.9M78.1 171.2v.8l-16.6 4.8-.1 .3 16.7-4.8M78.1 171.2l-16.6 4.8"/>
<path d="M97 161.8h190M49.6 192.5l-.2 .1M61 180.1v.1M66 187.8h-.1M67 187.5l-18 5.3M67 187.4v.1M68 187h.1M68 187l-.7 .4-16.9 4.9 16.6-4.8M69 186.5v.1M69 186.6l-.7 .3-16.9 5 16.6-4.9M69.9 186h.1M69.9 186l-.6 .4-16.9 5 16.6-4.8"/>
<path d="M70.8 185.3v.1M70.8 185.4l-.6 .5-16.7 4.8-.2 .2 16.6-4.9M71.7 184.7v.1M71.7 184.8l-.6 .5-16.7 4.8-.2 .2 16.6-4.9M72.5 183.9v.2M72.5 184.1l-.6 .5-16.6 4.8-.2 .2 16.6-4.8M73.2 183.2l.1 .1M73.3 183.3l-.6 .6-16.6 4.8-.2 .2 16.6-4.8M74 182.3v.2M74 182.5l-.5 .6-16.6 4.8-.2 .2 16.6-4.8M74.6 181.5l.1 .1M74.7 181.6l-.5 .7-16.6 4.8-.2 .2 16.6-4.8"/>
<path d="M75.2 180.5l.1 .2M75.3 180.7l-.4 .7-16.7 4.8-.1 .2 16.6-4.8M154.4 183h132.6M74.3 200v7.5M148.5 200v10M222.7 200v7.5"/>
<circle cx="62" cy="73" r="27.1"/>
<circle cx="62" cy="73" r="30.7"/>
<circle cx="279.5" cy="156.4" r="2"/>
<circle cx="279.5" cy="156.4" r="4"/>
</g>
<path d="M264 156.4h1M266 156.4h7M274 156.4h1M276 156.4h7M279.5 151.4v3.5M279.5 155.9v1M279.5 157.9v3.5M284 156.4h1" fill="none" stroke="#f00" stroke-width=".25"/>
<g fill="#000">
<path d="M68.6 35.1l.5 .8-1.9 .6z" fill-rule="evenodd"/>
<path d="M119.7 37.2h1l-.5 2z" fill-rule="evenodd"/>
<path d="M199.1 36.9l.5 1.9h-1z" fill-rule="evenodd"/>
<path d="M258.5 36.5l1-.2-.2 2z" fill-rule="evenodd"/>
<path d="M119.5 50.6l1.9 .6-1.9 .5z" fill-rule="evenodd"/>
<path d="M120.2 43.6l.5 2h-1z" fill-rule="evenodd"/>
<path d="M122.9 51.2l2-.6v1.1z" fill-rule="evenodd"/>
<path d="M161.9 42.3l.5 1.9h-1.1z" fill-rule="evenodd"/>
<path d="M180.3 38.7l.5 1.9h-1z" fill-rule="evenodd"/>
<path d="M231.4 45.9l.5 1.9h-1z" fill-rule="evenodd"/>
<path d="M264.5 54.4l2 .5-2 .5z" fill-rule="evenodd"/>
<path d="M267.8 54.9l1.9-.5v1z" fill-rule="evenodd"/>
<path d="M277.3 41.2h1l-.5 1.9z" fill-rule="evenodd"/>
<path d="M277.8 41.1l.5 1.9h-1z" fill-rule="evenodd"/>
<path d="M283.8 43.1l.5 2h-1z" fill-rule="evenodd"/>
<path d="M263.8 64.2l2 .5-2 .5z" fill-rule="evenodd"/>
<path d="M267.8 64.7l1.9-.5v1z" fill-rule="evenodd"/>
<path d="M262.9 100.6l.7-.7 1 1.7z" fill-rule="evenodd"/>
<path d="M263.8 115.7l2 .5-2 .5z" fill-rule="evenodd"/>
<path d="M267.8 116.2l1.9-.5v1z" fill-rule="evenodd"/>
<path d="M149.8 130.6l1.9-.6v1.1z" fill-rule="evenodd"/>
<path d="M265.8 130l2 .6-2 .5z" fill-rule="evenodd"/>
</g>
<text font-size="7" x="157.4" y="191.3">FH Aachen</text>
<g font-size="4.9">
<text x="35.4" y="8.7">D</text>
<text x="109.6" y="8.7">C</text>
<text x="184" y="8.7">B</text>
<text x="258.2" y="8.7">A</text>
<text x="110.4" y="13.1">B</text>
<text x="259.1" y="22.5" transform="rotate(83 259.1 22.5)">R 20</text>
<text x="5.6" y="27.9">4</text>
<text x="288.6" y="27.9">4</text>
<text x="122.2" y="33.9">B</text>
<text x="118.2" y="36.4" transform="rotate(-90 118.2 36.4)">0.9</text>
<text x="275.8" y="37.1" transform="rotate(-90 275.8 37.1)">1.02</text>
<text x="126.4" y="49.2">0.3</text>
<text x="245.6" y="52.9">0.65</text>
<text x="178.3" y="63.2" transform="rotate(-90 178.3 63.2)">R 17.16</text>
<text x="197.1" y="61.4" transform="rotate(-90 197.1 61.4)">R 18.06</text>
<text x="250.3" y="62.7">1</text>
<text x="159.9" y="66.8" transform="rotate(-90 159.9 66.8)">R 15.36</text>
<text x="229.4" y="70.4" transform="rotate(-90 229.4 70.4)">R 13.56</text>
<text x="281.8" y="67.7" transform="rotate(-90 281.8 67.7)">R 14.94</text>
<text x="5.6" y="80.4">3</text>
<text x="288.6" y="80.4">3</text>
<text x="253.5" y="87.6" transform="rotate(45 253.5 87.6)">R 3.6</text>
<text x="258" y="114.2">1</text>
<text x="205.7" y="128.6">59</text>
<text x="5.6" y="132.9">2</text>
<text x="288.6" y="132.9">2</text>
<text x="5.6" y="185.4">1</text>
<text x="288.6" y="185.4">1</text>
<text x="199.1" y="192.4">004</text>
<text x="35.4" y="204.7">D</text>
<text x="109.6" y="204.7">C</text>
<text x="184" y="204.7">B</text>
<text x="258.2" y="204.7">A</text>
</g>
<g font-size="2.8">
<text x="199.6" y="148.9">Maßstab</text>
<text x="162.7" y="152.1">DIN EN</text>
<text x="182" y="152.1">DIN EN ISO</text>
<text x="161.7" y="157.4">2768-mK</text>
<text x="186.4" y="157.4">1302</text>
</g>
<g font-size="2.1">
<text x="159.7" y="146.6">Zul. Abweichung</text>
<text x="184.4" y="146.6">Oberfläche</text>
<text x="251.6" y="148.7">Gewicht (kg)</text>
<text x="199.1" y="153.5">Werkstoff, Halbzeug</text>
<text x="165.3" y="164.1">Datum</text>
<text x="180.9" y="164.1">Name</text>
<text x="199.1" y="164.1">Benennung</text>
<text x="154.9" y="168.4">Bearb.</text>
<text x="154.9" y="172.6">Gepr.</text>
<text x="154.9" y="176.9">Norm</text>
<text x="199.6" y="185.4">Zeichnungsnummer</text>
<text x="275" y="185.4">Blatt</text>
<text x="275" y="188.4">1/1</text>
<text x="275" y="194.4">Größe A4</text>
<text x="97.5" y="198.1">Zust.</text>
<text x="105.5" y="198.1">Änderung</text>
<text x="131.5" y="198.1">Datum</text>
<text x="145.5" y="198.1">Name</text>
<text x="154.9" y="198.1">Urspr.</text>
<text x="199.1" y="198.1">Ers. f.:</text>
<text x="243.3" y="198.1">Ers. d.:</text>
</g>
<g font-size="1.4">
<text x="97.5" y="146.7">Diese Zeichnung ist unser Eigentum!</text>
<text x="97.5" y="148.2">Sie darf ohne unsere Genehmigung weder vervielfältigt,</text>
<text x="97.5" y="149.8">kopiert noch dritten zugänglich gemacht werden</text>
</g>
</svg>
